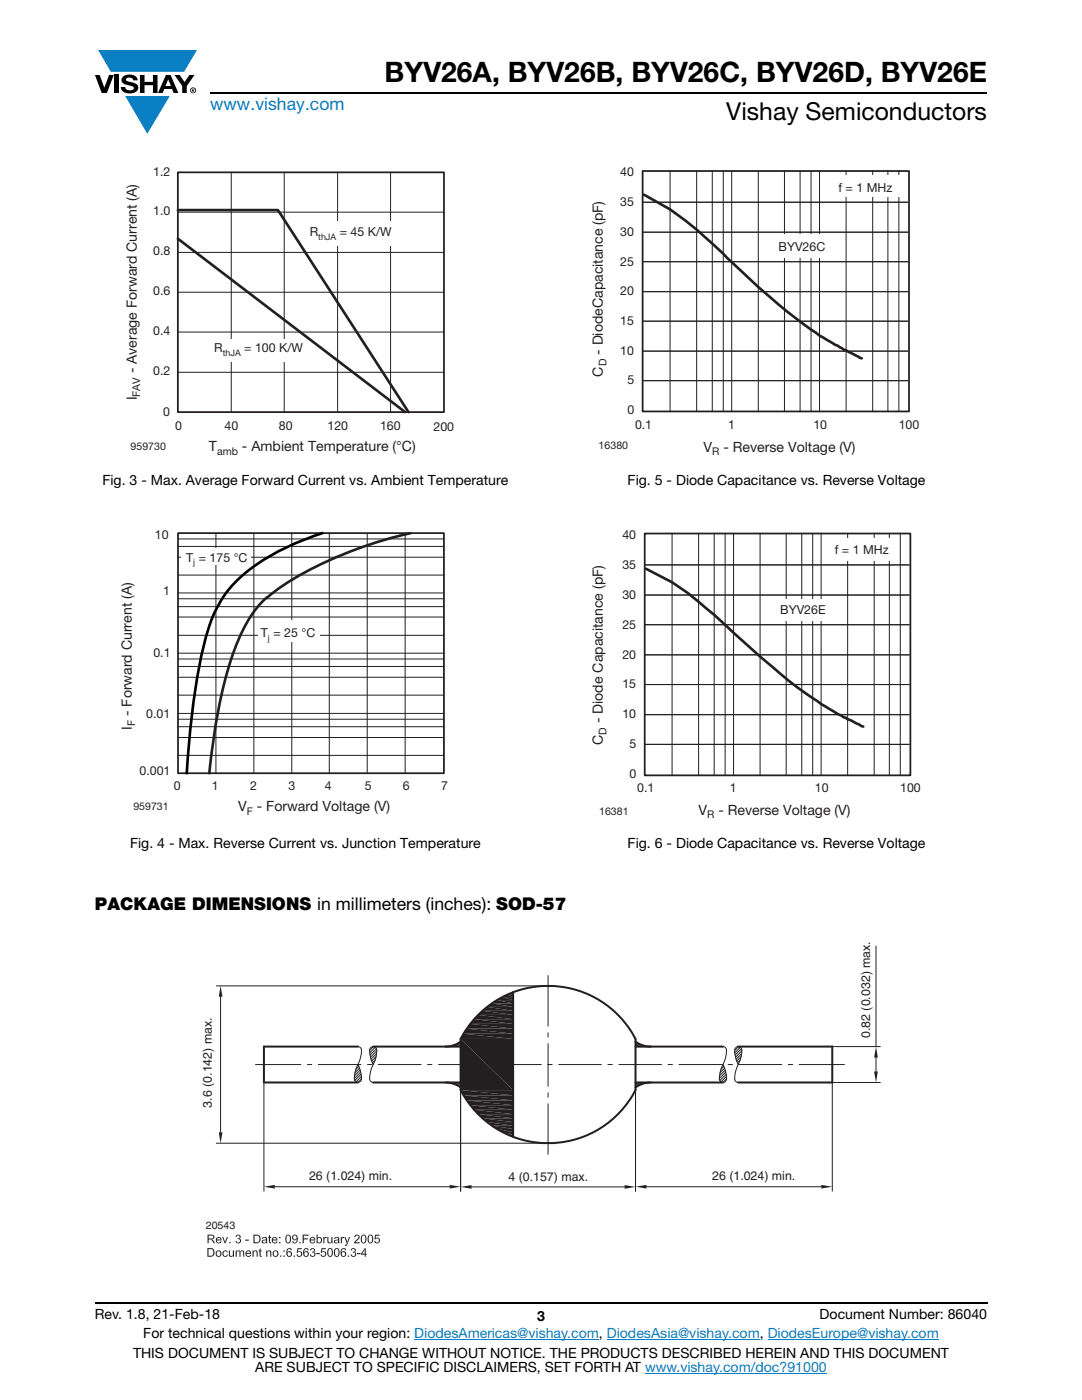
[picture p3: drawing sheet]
<svg xmlns="http://www.w3.org/2000/svg" width="216mm" height="279mm" viewBox="0 0 216 279" stroke-linecap="round" stroke-linejoin="round" font-family="sans-serif">
<g fill="#0a7fc3">
<path d="M19.6 10h19.7l-2.6 4.3h-1.1h-13.5z"/>
<path d="M25 19.2h8.9l-4.5 7.5z"/>
</g>
<g fill="#000">
<path d="M18.9 15h1l.9 2.5 1-2.5h.9l-1.4 3.6h-1zM22.9 15h.9v3.6h-.9zM24.6 15.3a2.1 2.1 0 0 1 2.8 .3l.1 .4h-.9a.79 .79 0 0 0-.7-.5 .79 .79 0 0 0-.8 .4l.3 .3 1 .2a1.08 1.08 0 0 1 1.2 1 1.08 1.08 0 0 1-1.1 1.2 1.73 1.73 0 0 1-2.4-1.2h.9a.96 .96 0 0 0 .8 .6 .96 .96 0 0 0 .9-.4 1.31 1.31 0 0 0-1.2-.6 1.03 1.03 0 0 1-1.1-.6 1.03 1.03 0 0 1 .2-1.1zM27.9 15h.9v1.3h1.7v-1.3h.9v3.6h-.9v-1.6h-1.7v1.6h-.9zM34.8 15h1.1l.9 1.4 1-1.4h1l-1.5 2.2v1.4h-.9v-1.4z"/>
<path d="M33.6 15.9l.5 1.3h-1.1zM33.1 15l-1.6 3.6h1l.3-.8h1.5l.3 .8h1l-1.6-3.6z"/>
<path d="M38.4 17.8h.2v.2h-.2zM38.3 17.7v.7h.1v-.3l.4 .3-.2-.3 .2-.2-.1-.2z"/>
<path d="M38.1 18a.46 .46 0 0 1 .9 0 .46 .46 0 0 1-.9 0zM37.9 18a.6 .6 0 0 0 1.2 0 .6 .6 0 0 0-1.2 0z"/>
</g>
<path d="M42 18.6h155M18.9 260h178.1" fill="none" stroke="#000" stroke-width=".36"/>
<path d="M82.7 267.3h36.8M121.1 267.3h30.5M128.7 274h36.3M153.2 267.3h34.1" fill="none" stroke="#067ec4" stroke-width=".2"/>
<path d="M25 33.2h65.6v58.2h-65.6z" fill="#fff"/>
<path d="M35.5 34.4h53.1v47.8h-53.1z" fill="none" stroke="#231f20" stroke-width=".35"/>
<path d="M46.1 34.4v47.8M56.7 34.4v47.8M67.4 34.4v47.8M77.9 34.4v47.8M35.5 58.3h53.1M35.5 50.4h53.1M35.5 42.3h53.1M35.5 74.3h53.1M35.5 66.3h53.1" fill="none" stroke="#231f20" stroke-width=".2"/>
<g fill="#fff">
<path d="M38.6 67.8h20.3v4.5h-20.3z"/>
<path d="M61.2 44.1h18.5v4.9h-18.5z"/>
</g>
<path d="M35.5 41.9h20l26 40.3M35.5 47.6l45.3 34.6" fill="none" stroke="#231f20" stroke-width=".53"/>
<path d="M23.9 105.5h65.5v57.7h-65.5z" fill="#fff"/>
<path d="M35.5 106.4h53.1v47.9h-53.1z" fill="none" stroke="#231f20" stroke-width=".35"/>
<g fill="none" stroke="#231f20" stroke-width=".2">
<path d="M35.5 119.5h53.1M35.5 107.6h53.1M35.5 109h53.1M35.5 111.2h53.1M35.5 114.8h53.1M35.5 118.3h53.1M43.1 106.4v47.9M50.7 106.4v47.9M58.2 106.4v47.9M65.7 106.4v47.9M73.3 106.4v47.9M80.8 106.4v47.9"/>
<path d="M35.5 131.5h53.1M35.5 133h53.1M35.5 135.2h53.1M35.5 138.7h53.1M35.5 121.1h53.1M35.5 123.1h53.1M35.5 126.8h53.1M35.5 130.4h53.1M35.5 143.5h53.1M35.5 145h53.1M35.5 147.2h53.1M35.5 150.8h53.1"/>
<path d="M35.5 142.4h53.1"/>
</g>
<g fill="#fff">
<path d="M51.5 123.9h12.3v4.3h-12.3z"/>
<path d="M36.2 109.5h13.8v3.3h-13.8z"/>
</g>
<path d="M64.4 106.4a42.5 42.5 0 0 0-17.7 10.1 24.5 24.5 0 0 0-5.8 11.3 146.8 146.8 0 0 0-3.6 26.5" fill="none" stroke="#000" stroke-width=".53"/>
<path d="M53.2 119.3a24.1 24.1 0 0 0-6.2 9.8 99 99 0 0 0-5.2 25.2M81.9 106.4a80.1 80.1 0 0 0-25.9 10.8l-2.8 2.1" fill="none" stroke="#231f20" stroke-width=".53"/>
<path d="M117.9 33.2h65.6v58.3h-65.6z" fill="#fff"/>
<g fill="none" stroke="#231f20" stroke-width=".2">
<path d="M133.7 34.1v48.1M139 34.1v48.1M142.1 34.1v48.1M144.3 34.1v48.1M146 34.1v48.1M151.3 34.1v48.1M156.5 34.1v48.1M159.6 34.1v48.1M161.8 34.1v48.1M163.5 34.1v48.1M168.8 34.1v48.1M174.1 34.1v48.1"/>
<path d="M177.2 34.1v48.1M179.4 34.1v48.1M128.1 58.2h53.1M128.1 52.2h53.1M128.1 46.3h53.1M128.1 40.4h53.1M128.1 76h53.1M128.1 70.1h53.1M128.1 64.1h53.1"/>
</g>
<path d="M128.5 38.8a56.5 56.5 0 0 1 13.6 9.8l2.2 2a148.8 148.8 0 0 0 10.8 9.9 66.8 66.8 0 0 0 16 10.6l.8 .4" fill="none" stroke="#231f20" stroke-width=".53"/>
<path d="M128.2 34.1h53.2v48h-53.2z" fill="none" stroke="#231f20" stroke-width=".35"/>
<g fill="#fff">
<path d="M165 35.1h15.1v4.2h-15.1z"/>
<path d="M155.8 46.8h11.7v4.7h-11.7z"/>
<path d="M117.9 105.5h65.8v58.4h-65.8z"/>
</g>
<g fill="none" stroke="#231f20" stroke-width=".2">
<path d="M128.5 118.8h53M128.5 112.7h53M134.1 106.4v48.4M139.4 106.4v48.4M142.5 106.4v48.4M144.7 106.4v48.4M146.4 106.4v48.4M151.7 106.4v48.4M156.9 106.4v48.4M160 106.4v48.4M162.2 106.4v48.4M163.8 106.4v48.4"/>
<path d="M169.1 106.4v48.4M174.4 106.4v48.4M177.5 106.4v48.4M179.6 106.4v48.4M128.5 136.6h53M128.5 130.7h53M128.5 124.7h53M128.5 148.6h53M128.5 142.6h53"/>
</g>
<path d="M128.9 113.5a46.8 46.8 0 0 1 12.8 8.6l10 8.9 3 2.6a79.7 79.7 0 0 0 14.4 10l3.2 1.4" fill="none" stroke="#231f20" stroke-width=".53"/>
<path d="M128.6 106.5h53.1v48.2h-53.1z" fill="none" stroke="#231f20" stroke-width=".35"/>
<g fill="#fff">
<path d="M166 107.3h12.6v4.6h-12.6z"/>
<path d="M154.9 119.5h13v4.3h-13z"/>
<path d="M40.2 187.3h135.5v63.5h-135.5z"/>
</g>
<g fill="#231f20">
<path d="M41.9 247.4h.5l.5 .7h-.3l-.4-.7z" fill-rule="evenodd"/>
<path d="M42.2 246.6l.5-.1 .1 .5-.1 .2h-1.1h.7a.29 .29 0 0 0 .3-.4 .29 .29 0 0 0-.4-.2z" fill-rule="evenodd"/>
<path d="M41.4 246.4h.9l.4 .1-1.1 .1v.6h1.1l-1.1 .2v.7h-.2z" fill-rule="evenodd"/>
<path d="M43.2 248h.6l.2-.3h.2a.6 .6 0 0 1-1 .3z" fill-rule="evenodd"/>
<path d="M43.2 247.1l.5-.1-.3 .1-.1 .3h.9v.2h-.9l.1 .3 .3 .1h-.5l-.1-.3z" fill-rule="evenodd"/>
<path d="M43.2 247l.2-.1a.6 .6 0 0 1 .8 .5h-.9h.7l-.2-.3z" fill-rule="evenodd"/>
<path d="M45.3 246.9h.2l-.5 1.2h-.2z" fill-rule="evenodd"/>
<path d="M44.3 246.9h.3l.3 1-.1 .2z" fill-rule="evenodd"/>
</g>
<path d="M45.9 247.9v.2" fill="none" stroke="#231f20" stroke-width=".25"/>
<g fill="#231f20">
<path d="M47 247.7h.2l.3 .3h-.4z" fill-rule="evenodd"/>
<path d="M47.5 247.3h.5a.52 .52 0 0 1 .1 .5 .52 .52 0 0 1-.4 .3l-.6-.1h.4a.34 .34 0 0 0 .4-.4 .34 .34 0 0 0-.4-.3z" fill-rule="evenodd"/>
<path d="M47.4 247.1h.5l.1 .2h-.6z" fill-rule="evenodd"/>
<path d="M47.1 246.6h.4l-.3 .3-.2-.1z" fill-rule="evenodd"/>
<path d="M47.1 246.5a.53 .53 0 0 1 .9 .3l-.1 .3h-.4l.3-.1-.1-.3z" fill-rule="evenodd"/>
</g>
<path d="M49.3 247.4v.2" fill="none" stroke="#231f20" stroke-width=".72" stroke-linecap="butt"/>
<g fill="#231f20">
<path d="M51.2 246.6h.6a1.14 1.14 0 0 1 0 1.3h-1h.5a.68 .68 0 0 0 .5-.7 .68 .68 0 0 0-.6-.6z" fill-rule="evenodd"/>
<path d="M50.6 246.4l1.1 .1-.9 .1v1.3h1l-.2 .2h-1z" fill-rule="evenodd"/>
<path d="M52.7 248h.4z" fill-rule="evenodd"/>
<path d="M52.4 247.5h.7h-.2a.3 .3 0 0 0-.3 .1 .3 .3 0 0 0-.1 .3l.5 .1-.2 .1h-.5l-.1-.4z" fill-rule="evenodd"/>
<path d="M52.3 247h.5l-.4 .3-.1-.1z" fill-rule="evenodd"/>
<path d="M52.3 247l.4-.1h.5l.2 1.2-.6-.1 .2-.1 .1-.4h-.7l.7-.2-.1-.2z" fill-rule="evenodd"/>
<path d="M53.7 248l.4-.1v.2h-.3z" fill-rule="evenodd"/>
<path d="M53.7 246.6l.2-.2v.5h.2v.1h-.2v.9h.1l-.3 .1v-1h-.2z" fill-rule="evenodd"/>
<path d="M54.4 248h.5l.2-.3h.3a.6 .6 0 0 1-1 .3z" fill-rule="evenodd"/>
<path d="M54.3 247.1l.5-.1-.2 .1-.1 .3h.9v.2h-1l.2 .3 .2 .1h-.4l-.2-.3z" fill-rule="evenodd"/>
<path d="M54.4 247l.2-.1a.6 .6 0 0 1 .8 .5h-.9h.7l-.2-.3z" fill-rule="evenodd"/>
</g>
<path d="M55.8 246.9v.2M55.8 247.9v.2" fill="none" stroke="#231f20" stroke-width=".28"/>
<g fill="#231f20">
<path d="M57.1 246.6h.4l-.3 .2v.3v.7l.3 .2h-.4l-.1-.3v-.7z" fill-rule="evenodd"/>
<path d="M57.1 246.5a.55 .55 0 0 1 .7-.1 .55 .55 0 0 1 .3 .6l-.1 .7a.51 .51 0 0 1-.3 .5 .51 .51 0 0 1-.6-.2h.5l.2-.5v-.8z" fill-rule="evenodd"/>
<path d="M58.3 247.7h.2l.2 .3h.5a.5 .5 0 0 1-.5 .1 .5 .5 0 0 1-.4-.4z" fill-rule="evenodd"/>
<path d="M58.4 247.4l.8-.1a.49 .49 0 0 1-.8 .1z" fill-rule="evenodd"/>
<path d="M58.4 246.5l.4 .1-.2 .2a.36 .36 0 0 0-.1 .3 .36 .36 0 0 0 .3 .2l-.4 .1-.1-.3z" fill-rule="evenodd"/>
<path d="M58.5 246.5a.59 .59 0 0 1 .6 0 .59 .59 0 0 1 .3 .5l-.2 1h-.4l.4-.3v-.4h-.2l.2-.5-.3-.2z" fill-rule="evenodd"/>
</g>
<path d="M59.9 247.9v.2" fill="none" stroke="#231f20" stroke-width=".25"/>
<g fill="#231f20">
<path d="M60.4 246.4h1.2v.2h-1v.5h.8v.2h-.8v.8h-.2z" fill-rule="evenodd"/>
<path d="M61.9 248h.6l.2-.3h.2l-.4 .4z" fill-rule="evenodd"/>
<path d="M61.9 247.1l.5-.1-.3 .1-.1 .3h.9v.2h-.9l.1 .3 .3 .1h-.5l-.1-.3z" fill-rule="evenodd"/>
<path d="M62 247l.2-.1a.6 .6 0 0 1 .7 .5h-.9h.7l-.1-.3z" fill-rule="evenodd"/>
<path d="M63.4 248h.3z" fill-rule="evenodd"/>
<path d="M63.4 247a.5 .5 0 0 1 .5-.1 .5 .5 0 0 1 .4 .4v.4a.51 .51 0 0 1-.4 .4 .51 .51 0 0 1-.5-.1h.3a.52 .52 0 0 0 .4-.5 .52 .52 0 0 0-.3-.5z" fill-rule="evenodd"/>
<path d="M63.2 246.4h.2v.6h.3l-.3 .2v.6l.2 .2h-.2v.1h-.2z" fill-rule="evenodd"/>
<path d="M64.5 246.9h.2v.2h.3l-.2 .1-.1 .9h-.2z" fill-rule="evenodd"/>
<path d="M64.8 246.9h.4l-.1 .2h-.4z" fill-rule="evenodd"/>
<path d="M65.8 248l.4-.1z" fill-rule="evenodd"/>
<path d="M65.3 246.9h.2l.1 1 .5 .1-.2 .1a.41 .41 0 0 1-.6-.3z" fill-rule="evenodd"/>
<path d="M66.1 246.9h.2v1.2l-.3-.2 .1-.2z" fill-rule="evenodd"/>
<path d="M67.1 248h.4z" fill-rule="evenodd"/>
<path d="M66.7 247.6l.8-.1h-.2a.3 .3 0 0 0-.3 .1 .3 .3 0 0 0-.1 .3l.6 .1-.3 .1h-.5z" fill-rule="evenodd"/>
<path d="M66.7 247h.5l-.4 .3-.1-.1z" fill-rule="evenodd"/>
<path d="M66.7 247l.4-.1h.5l.2 1.2-.6-.1 .2-.2 .1-.3h-.7l.7-.2-.1-.2z" fill-rule="evenodd"/>
<path d="M68 246.9h.2v.2h.3l-.2 .1-.1 .9h-.2z" fill-rule="evenodd"/>
<path d="M68.3 246.9h.4l-.1 .2h-.4z" fill-rule="evenodd"/>
<path d="M68.8 248.4h.5l-.4 .2z" fill-rule="evenodd"/>
<path d="M68.7 246.9h.2l.4 1-.1 .2z" fill-rule="evenodd"/>
<path d="M69.6 246.9h.3l-.6 1.4-.4 .1 .2-.1z" fill-rule="evenodd"/>
<path d="M71.2 246.6h.5a1.17 1.17 0 0 1-.7 1.3h.8v.2h-1.2l.3-.5a.74 .74 0 0 0 .5-1z" fill-rule="evenodd"/>
<path d="M70.8 246.5l.5-.1 .4 .2h-.6l-.2 .3h-.2z" fill-rule="evenodd"/>
<path d="M72.2 246.6h.4l-.3 .1-.1 .4 .1 .7 .3 .2h-.4l-.2-.3v-.7z" fill-rule="evenodd"/>
<path d="M72.2 246.5a.55 .55 0 0 1 .6-.1 .55 .55 0 0 1 .3 .6v.8a.5 .5 0 0 1-.4 .4 .5 .5 0 0 1-.5-.2h.5l.2-.5-.1-.8z" fill-rule="evenodd"/>
<path d="M73.5 246.6h.4l-.3 .2v.3v.7l.3 .2h-.4l-.1-.3v-.7z" fill-rule="evenodd"/>
<path d="M73.5 246.5a.55 .55 0 0 1 .7-.1 .55 .55 0 0 1 .3 .6l-.1 .7a.51 .51 0 0 1-.3 .5 .51 .51 0 0 1-.6-.2h.5l.3-.5-.1-.8z" fill-rule="evenodd"/>
<path d="M74.7 247.7h.2l.2 .3h.6l-.6 .1-.3-.1z" fill-rule="evenodd"/>
<path d="M75.2 247.2l.5-.1a.63 .63 0 0 1 0 .9h-.5a.4 .4 0 0 0 .4-.4 .4 .4 0 0 0-.4-.4z" fill-rule="evenodd"/>
<path d="M75 247.1l.4-.1 .2 .1z" fill-rule="evenodd"/>
<path d="M74.9 246.4h.8v.2h-.6l-.1 .5h.7l-1 .2z" fill-rule="evenodd"/>
<path d="M42 249.3h.6a1.14 1.14 0 0 1 0 1.3h-1h.6a.68 .68 0 0 0 .2-1.1z" fill-rule="evenodd"/>
<path d="M41.4 249.1l1.1 .1-.9 .1v1.3h1l-.5 .2h-.7z" fill-rule="evenodd"/>
<path d="M43.1 249.7h.5l-.3 .1a.6 .6 0 0 0 .2 .8l.1 .1h-.4a.82 .82 0 0 1-.1-1z" fill-rule="evenodd"/>
<path d="M43.2 249.7a.59 .59 0 0 1 .6-.1 .59 .59 0 0 1 .4 .5l-.2 .6-.5 .1-.3-.1 .6-.1 .2-.6-.3-.3z" fill-rule="evenodd"/>
<path d="M44.5 250.7h.6l.2-.3h.2l-.4 .4z" fill-rule="evenodd"/>
<path d="M45 249.7h.4l.1 .2-.3 .1z" fill-rule="evenodd"/>
<path d="M44.5 249.7l.3-.2 .6 .2h-.4a.49 .49 0 0 0-.4 .5 .49 .49 0 0 0 .4 .5l-.5-.1-.1-.4z" fill-rule="evenodd"/>
<path d="M46.1 250.7l.4-.1z" fill-rule="evenodd"/>
<path d="M45.7 249.6h.2v1l.6 .1-.3 .1a.41 .41 0 0 1-.5-.3z" fill-rule="evenodd"/>
<path d="M46.5 249.6h.2v1.2l-.4-.2 .2-.2z" fill-rule="evenodd"/>
<path d="M47.7 249.7h.6l-.3 .3v.8h-.2z" fill-rule="evenodd"/>
<path d="M47.2 249.7h.4z" fill-rule="evenodd"/>
<path d="M47 249.6l.4 .1-.2 .3v.8h-.2z" fill-rule="evenodd"/>
<path d="M47.3 249.7a.44 .44 0 0 1 .7 0z" fill-rule="evenodd"/>
<path d="M48 249.7l.2-.2 .5 .2v1.1h-.2l-.1-1z" fill-rule="evenodd"/>
<path d="M49.1 250.7h.6l.2-.3h.2a.6 .6 0 0 1-1 .3z" fill-rule="evenodd"/>
<path d="M49.1 249.7h.5l-.3 .1-.1 .3h.9v.1h-.9l.1 .4 .3 .1h-.5l-.1-.3z" fill-rule="evenodd"/>
<path d="M49.2 249.7l.2-.1a.6 .6 0 0 1 .7 .5h-.9h.7l-.1-.3z" fill-rule="evenodd"/>
<path d="M50.6 249.7h.3z" fill-rule="evenodd"/>
<path d="M50.4 249.6l.4 .1-.2 .3v.8h-.2z" fill-rule="evenodd"/>
<path d="M50.6 249.7a.45 .45 0 0 1 .5-.2 .45 .45 0 0 1 .3 .4v.9h-.2v-1z" fill-rule="evenodd"/>
<path d="M51.8 250.6h.4v.2h-.3z" fill-rule="evenodd"/>
<path d="M51.8 249.3l.2-.2v.5h.2v.1h-.2v.9h.1h-.3v-.9h-.2z" fill-rule="evenodd"/>
<path d="M53.3 249.7h.4z" fill-rule="evenodd"/>
<path d="M53.1 249.6l.4 .1-.2 .3v.8h-.2z" fill-rule="evenodd"/>
<path d="M53.3 249.7a.45 .45 0 0 1 .5-.2 .45 .45 0 0 1 .3 .4v.9h-.2v-1z" fill-rule="evenodd"/>
<path d="M54.5 249.7h.5l-.3 .1-.1 .3 .1 .4 .3 .2h-.4a.82 .82 0 0 1-.1-1z" fill-rule="evenodd"/>
<path d="M54.6 249.7a.65 .65 0 0 1 1 .2 .65 .65 0 0 1-.5 .9l-.5-.1 .6-.1 .1-.6-.2-.3z" fill-rule="evenodd"/>
</g>
<path d="M56 250.6v.2" fill="none" stroke="#231f20" stroke-width=".25"/>
<path d="M56.7 249.6v.2M56.7 250.6v.2" fill="none" stroke="#231f20" stroke-width=".28"/>
<g fill="#231f20">
<path d="M57.7 249.9l.4-.1 .2 .4-.2 .5h-.4a.42 .42 0 0 0 .3-.4 .42 .42 0 0 0-.1-.4z" fill-rule="evenodd"/>
<path d="M57.4 249.8l.3-.1 .4 .1z" fill-rule="evenodd"/>
<path d="M57.3 249.3h.4l-.3 .3-.1 .3h.2l-.1 .2v.4l.7 .2a.6 .6 0 0 1-.8-.1 1.51 1.51 0 0 1 0-1.3z" fill-rule="evenodd"/>
<path d="M57.3 249.2a.51 .51 0 0 1 .6-.1 .51 .51 0 0 1 .3 .4h-.2l-.2-.2z" fill-rule="evenodd"/>
</g>
<path d="M58.7 250.6v.2" fill="none" stroke="#231f20" stroke-width=".25"/>
<g fill="#231f20">
<path d="M59.2 250.4l.2-.1 .2 .4h.5l-.1 .1a.57 .57 0 0 1-.8-.4z" fill-rule="evenodd"/>
<path d="M59.7 249.9l.4-.1 .2 .4-.2 .5h-.4a.4 .4 0 0 0 .4-.4 .4 .4 0 0 0-.4-.4z" fill-rule="evenodd"/>
<path d="M59.4 249.8l.5-.1 .2 .1z" fill-rule="evenodd"/>
<path d="M59.4 249.1h.8v.2h-.7l-.1 .5h.7l-.9 .2z" fill-rule="evenodd"/>
<path d="M61.1 249.9l.4-.1 .1 .4-.1 .5h-.4a.41 .41 0 0 0 .3-.4 .41 .41 0 0 0-.2-.4z" fill-rule="evenodd"/>
<path d="M60.7 249.9l.4-.2 .4 .1z" fill-rule="evenodd"/>
<path d="M60.7 249.3h.4l-.4 .3v.3h.2l-.2 .2 .1 .4 .6 .2a.59 .59 0 0 1-.6 .1 .59 .59 0 0 1-.3-.6z" fill-rule="evenodd"/>
<path d="M60.7 249.2a.51 .51 0 0 1 .5-.1 .51 .51 0 0 1 .4 .4z" fill-rule="evenodd"/>
<path d="M61.8 250.4l.2-.1 .4 .4h-.4z" fill-rule="evenodd"/>
<path d="M62.4 250h.4a.55 .55 0 0 1-.1 .7 .55 .55 0 0 1-.7 0l.7-.2a.34 .34 0 0 0 0-.3 .34 .34 0 0 0-.3-.2z" fill-rule="evenodd"/>
<path d="M62.3 249.8h.4l.1 .2h-.6z" fill-rule="evenodd"/>
<path d="M62 249.3h.4l-.3 .3-.3-.1z" fill-rule="evenodd"/>
<path d="M62 249.2a.47 .47 0 0 1 .6 0 .47 .47 0 0 1 .1 .6h-.4h.1a.27 .27 0 0 0 .3-.3 .27 .27 0 0 0-.3-.2z" fill-rule="evenodd"/>
</g>
<path d="M63.5 250.1v.2" fill="none" stroke="#231f20" stroke-width=".72" stroke-linecap="butt"/>
<g fill="#231f20">
<path d="M64 250.4l.2-.1 .2 .4h.5a.57 .57 0 0 1-.5 .1 .57 .57 0 0 1-.4-.4z" fill-rule="evenodd"/>
<path d="M64.5 249.9l.4-.1 .2 .4-.2 .5h-.4a.4 .4 0 0 0 .4-.4 .4 .4 0 0 0-.4-.4z" fill-rule="evenodd"/>
<path d="M64.2 249.8l.5-.1 .2 .1z" fill-rule="evenodd"/>
<path d="M64.2 249.1h.8v.2h-.7l-.1 .5h.7l-.9 .2z" fill-rule="evenodd"/>
<path d="M65.5 249.3h.3a1.01 1.01 0 0 0 0 1.3l-.3 .1-.2-.4v-.6z" fill-rule="evenodd"/>
<path d="M65.5 249.2a.55 .55 0 0 1 .6-.1 .55 .55 0 0 1 .3 .6v.4a.57 .57 0 0 1-.2 .7 .57 .57 0 0 1-.7-.1l.5-.1 .2-.4-.1-.8z" fill-rule="evenodd"/>
<path d="M66.8 249.3h.3a1.01 1.01 0 0 0 0 1.3l-.3 .1-.1-.3-.1-.7z" fill-rule="evenodd"/>
<path d="M66.8 249.2a.58 .58 0 0 1 .8 0 .58 .58 0 0 1 .1 .7v.5a.53 .53 0 0 1-.3 .4 .53 .53 0 0 1-.6-.1h.5a1 1 0 0 0 0-1.4z" fill-rule="evenodd"/>
<path d="M68.5 249.9l.4-.1 .2 .4-.2 .5h-.4a.41 .41 0 0 0 .4-.4 .41 .41 0 0 0-.3-.4z" fill-rule="evenodd"/>
<path d="M68.2 249.8l.3-.1 .4 .1z" fill-rule="evenodd"/>
<path d="M68.1 249.3h.5l-.4 .3v.3h.2l-.2 .2 .1 .4 .6 .2a.56 .56 0 0 1-.8-.1 1.51 1.51 0 0 1 0-1.3z" fill-rule="evenodd"/>
<path d="M68.2 249.2a.51 .51 0 0 1 .5-.1 .51 .51 0 0 1 .4 .4h-.3l-.2-.2z" fill-rule="evenodd"/>
</g>
<path d="M69.5 250.6v.2" fill="none" stroke="#231f20" stroke-width=".25"/>
<g fill="#231f20">
<path d="M70 250.4l.2-.1 .3 .4h-.4z" fill-rule="evenodd"/>
<path d="M70.5 250h.4a.55 .55 0 0 1 0 .7 .55 .55 0 0 1-.8 0h.4a.34 .34 0 0 0 .4-.4 .34 .34 0 0 0-.4-.3z" fill-rule="evenodd"/>
<path d="M70.4 249.8h.4l.1 .2h-.5z" fill-rule="evenodd"/>
<path d="M70.1 249.3h.4l-.3 .3-.2-.1z" fill-rule="evenodd"/>
<path d="M70.1 249.2h.1a.47 .47 0 0 1 .6 0 .47 .47 0 0 1 0 .6h-.4a.28 .28 0 0 0 .4-.2 .28 .28 0 0 0-.3-.3z" fill-rule="evenodd"/>
</g>
<path d="M71.6 250.1v.2" fill="none" stroke="#231f20" stroke-width=".72" stroke-linecap="butt"/>
<g fill="#231f20">
<path d="M163.9 236.5l2.2 .3-2.2 .4z"/>
<path d="M126.8 236.8l2.2-.3v.7z"/>
<path d="M72.8 249.1h.2l-.8 1.1h1v.2h-.2v.4h-.2v-.4h-.8z" fill-rule="evenodd"/>
<path d="M73 249.1v1.1h-.8h.6v-.8z" fill-rule="evenodd"/>
</g>
<path d="M126.8 217.6v20.1M166.1 216v21.7M129 236.8h34.9" fill="none" stroke="#231f20" stroke-width=".2"/>
<g fill="#231f20">
<path d="M52.7 236.8l2.1-.3v.7z"/>
<path d="M89.7 236.5l2.2 .3-2.2 .4z"/>
</g>
<path d="M43.2 196.8h66.2M44 198.9v27.1M52.7 216v21.7M91.9 217.6v20.1M43.2 228.2h66.2M54.8 236.8h34.9" fill="none" stroke="#231f20" stroke-width=".2"/>
<g fill="#231f20">
<path d="M44 196.8l.4 2.1h-.7z"/>
<path d="M43.7 226h.7l-.4 2.2z"/>
</g>
<path d="M91.9 217.6v20.2M126.8 217.6v20.2M94.1 236.9h30.5" fill="none" stroke="#231f20" stroke-width=".2"/>
<g fill="#231f20">
<path d="M124.6 236.5l2.2 .4-2.2 .3z"/>
<path d="M91.9 236.9l2.2-.4v.7z"/>
<path d="M101.3 198.5l1.1-.5v.5z"/>
<path d="M100.2 199l1.1-.5 1.1 .5z"/>
<path d="M101.3 198.5h1.1v.5z"/>
<path d="M99.2 199.6l1-.6 2.2 .6z"/>
<path d="M100.2 199h2.2v.6z"/>
<path d="M98.2 200.2l1-.6 3.2 .6z"/>
<path d="M99.2 199.6h3.2v.6z"/>
<path d="M97.2 200.9l1-.7 4.2 .7z"/>
<path d="M98.2 200.2h4.2v.7z"/>
<path d="M96.3 201.7l.9-.8 5.2 .8z"/>
<path d="M97.2 200.9h5.2v.8z"/>
<path d="M95.4 202.5l.9-.8 6.1 .8z"/>
<path d="M96.3 201.7h6.1v.8z"/>
<path d="M95.4 202.5l7 .9h-7.8z"/>
<path d="M95.4 202.5h7v.9z"/>
<path d="M94.6 203.4l7.8 .9h-8.6z"/>
<path d="M94.6 203.4h7.8v.9z"/>
<path d="M93.8 204.3l8.6 1h-9.3z"/>
<path d="M93.8 204.3h8.6v1z"/>
<path d="M93.1 205.3l9.3 1h-9.9z"/>
<path d="M93.1 205.3h9.3v1z"/>
<path d="M92.5 206.3l9.9 1h-10.5z"/>
<path d="M92.5 206.3h9.9v1z"/>
<path d="M91.9 207.3l10.5 10.3h-10.5z"/>
<path d="M91.9 207.3h10.5v10.3z"/>
<path d="M91.9 217.6l10.5 1h-9.9z"/>
<path d="M91.9 217.6h10.5v1z"/>
<path d="M92.5 218.6l9.9 1h-9.3z"/>
<path d="M92.5 218.6h9.9v1z"/>
<path d="M93.1 219.6l9.3 1h-8.5z"/>
<path d="M93.1 219.6h9.3v1z"/>
<path d="M93.8 220.6l8.6 .9h-7.8z"/>
<path d="M93.8 220.6h8.6v.9z"/>
<path d="M94.6 221.5l7.8 .9h-7z"/>
<path d="M94.6 221.5h7.8v.9z"/>
<path d="M95.4 222.4l7 .8h-6.1z"/>
<path d="M95.4 222.4h7v.8z"/>
<path d="M96.3 223.2l6.1 .7h-5.2z"/>
<path d="M96.3 223.2h6.1v.7z"/>
<path d="M97.2 223.9l5.2 .8h-4.2z"/>
<path d="M97.2 223.9h5.2v.8z"/>
<path d="M98.2 224.7l4.2 .6h-3.2z"/>
<path d="M98.2 224.7h4.2v.6z"/>
<path d="M99.2 225.3l3.2 .6h-2.2z"/>
<path d="M99.2 225.3h3.2v.6z"/>
<path d="M100.2 225.9l2.2 .5h-1.1z"/>
<path d="M100.2 225.9h2.2v.5z"/>
<path d="M101.3 226.4h1.1v.5z"/>
</g>
<path d="M91.9 217.6a19.7 19.7 0 0 0 34.9 0M91.9 207.3a19.7 19.7 0 0 1 34.9 0M147.3 208.9h18.8v7.1h-18.8" fill="none" stroke="#231f20" stroke-width=".4"/>
<g fill="none" stroke="#231f20" stroke-width=".2">
<path d="M174.8 188.8v20.1M144.3 208.9l.5 .3a4.4 4.4 0 0 1-.5 3.3M144.3 212.5l.4 1a3.1 3.1 0 0 1 .2 2.2l-.6 .3M144.3 212.5a4.4 4.4 0 0 0-.6 3.2l.6 .3M144.3 212.5h-.1M144.4 212.8l-.5 .6M144.6 213.2l-.9 .9M144.7 213.6l-1.1 1.1M144.8 214l-1.3 1.2M144.9 214.4l-1.3 1.3M144.9 214.8l-1 1.1M145 215.3l-.7 .7"/>
<path d="M146.7 209.2l.6-.3 .6 .3a4.6 4.6 0 0 1-.6 3.3l-.4-1.1a3.1 3.1 0 0 1-.2-2.2zM147.3 212.5a4.4 4.4 0 0 0-.6 3.2l.6 .3M147.4 208.9l-.8 .8M147.7 211.6l-.5 .5M147.7 209l-1.1 1.1M147.9 210.9l-.9 .9M148 209.3l-1.3 1.3M148 210.3l-1.1 1.1M148 209.7l-1.2 1.3M166.1 216h9.6M166.1 208.9h9.6M174.8 211.1v2.7"/>
</g>
<g fill="#231f20">
<path d="M174.4 213.8h.8l-.4 2.2z"/>
<path d="M174.8 208.9l.4 2.2h-.8z"/>
</g>
<path d="M126.8 207.9a5.2 5.2 0 0 0 3.1 1" fill="none" stroke="#231f20" stroke-width=".4"/>
<g fill="#231f20">
<path d="M126.8 207.9l.6 .3h-.6z"/>
<path d="M126.8 208.2l1.2 .3h-1.2z"/>
<path d="M126.8 208.2h.6l.6 .3z"/>
<path d="M126.8 208.5l1.8 .2h-1.8z"/>
<path d="M126.8 208.5h1.2l.6 .2z"/>
</g>
<path d="M126.8 208.8h2.4M126.8 208.9h3.1M129.9 216l-3.1 .1" fill="none" stroke="#231f20" stroke-width=".2"/>
<path d="M129.9 216a5.2 5.2 0 0 0-3.1 1" fill="none" stroke="#231f20" stroke-width=".4"/>
<path d="M126.8 216.1l1.8 .1h-1.8z" fill="#231f20"/>
<path d="M126.8 216.1h2.4" fill="none" stroke="#231f20" stroke-width=".2"/>
<g fill="#231f20">
<path d="M126.8 216.2l1.2 .2h-1.2z"/>
<path d="M126.8 216.2h1.8l-.6 .2z"/>
<path d="M126.8 216.4l.6 .3h-.6z"/>
<path d="M126.8 216.4h1.2l-.6 .3z"/>
<path d="M126.8 216.7h.6l-.6 .3z"/>
</g>
<path d="M126.8 207.3v10.3" fill="none" stroke="#231f20" stroke-width=".4"/>
<g fill="#231f20">
<path d="M91.4 208.2l.5-.3v.3z"/>
<path d="M90.8 208.5l.6-.3 .5 .3z"/>
<path d="M91.4 208.2h.5v.3z"/>
<path d="M90.2 208.7l.6-.2 1.1 .2z"/>
<path d="M90.8 208.5h1.1v.2z"/>
</g>
<path d="M89.5 208.8h2.4" fill="none" stroke="#231f20" stroke-width=".2"/>
<path d="M90.2 208.7h1.7v.1z" fill="#231f20"/>
<path d="M88.9 216h3M89.5 216.1h2.4M91.9 208.9h-3" fill="none" stroke="#231f20" stroke-width=".2"/>
<path d="M91.9 207.9a5 5 0 0 1-3 1" fill="none" stroke="#231f20" stroke-width=".4"/>
<g fill="#231f20">
<path d="M90.2 216.2l1.7 .2h-1.1z"/>
<path d="M90.2 216.2h1.7v.2z"/>
<path d="M90.8 216.4l1.1 .3h-.5z"/>
<path d="M90.8 216.4h1.1v.3z"/>
<path d="M91.4 216.7h.5v.3z"/>
</g>
<path d="M102.4 198v28.9M71.4 208.9h-18.7v7.1h18.7M74.5 208.9h17.4M74.5 216h17.4M88.9 216a5.1 5.1 0 0 1 3 1M91.9 207.3v10.3M126.8 216h17.5M126.8 208.9h17.5" fill="none" stroke="#231f20" stroke-width=".4"/>
<g fill="none" stroke="#231f20" stroke-width=".2">
<path d="M109.4 194.7v10.1M51 212.5h9M61.3 212.5h.9M63.5 212.5h8.5M71.4 212.5a4.3 4.3 0 0 1 .6 3.2l-.6 .3M71.4 212.5a4.4 4.4 0 0 0-.6 3.2l.6 .3M71.4 208.9l.6 .3a4.3 4.3 0 0 1-.6 3.3M71.4 212.5h.1M71.6 212.8l-.6 .6M71.8 213.2l-1 .9M71.9 213.6l-1.2 1.1M72 214l-1.3 1.2"/>
<path d="M72.1 214.4l-1.3 1.3M72.1 214.8l-1.1 1.1M72.1 215.3l-.7 .7M73.3 212.5h.9M73.9 209.2a.71 .71 0 0 1 .8-.3 .71 .71 0 0 1 .5 .7 6 6 0 0 1-.7 2.9 4.6 4.6 0 0 1-.6-3.3zM74.5 212.5a4.6 4.6 0 0 0-.6 3.2l.6 .3M74.5 208.9l-.7 .8M74.9 211.6l-.6 .5M74.9 209l-1.1 1.1M75 210.9l-.8 .9M75.1 209.3l-1.3 1.3M75.1 210.3l-1.1 1.1"/>
<path d="M75.2 209.7l-1.3 1.3M75.5 212.5h8.5M85.3 212.5h.9M87.5 212.5h8.5M97.3 212.5h.9M99.5 212.5h8.5M109.3 212.5h.9M109.4 206.1v.9M109.4 208.3v8.5M109.4 218.1v.9M111.5 212.5h8.5M121.3 212.5h.9"/>
<path d="M123.5 212.5h8.5M133.3 212.5h.9M135.5 212.5h8.5M145.3 212.5h.9M147.5 212.5h8.5M157.3 212.5h.9M159.5 212.5h9M109.4 220.3v10.1"/>
</g>
<text font-size="5.6" x="76.8" y="16.4">BYV26A, BYV26B, BYV26C, BYV26D, BYV26E</text>
<text font-size="4.9" x="144.9" y="24">Vishay Semiconductors</text>
<text font-size="3.5" fill="#067ec4" x="42" y="21.9">www.vishay.com</text>
<text font-size="3.5" x="18.9" y="181.6">PACKAGE DIMENSIONS in millimeters (inches): SOD-57</text>
<g font-size="2.8" fill="#231f20">
<text x="120.3" y="70.8" transform="rotate(-90 120.3 70.8)">- DiodeCapacitance (pF)</text>
<text x="27.3" y="74.5" transform="rotate(-90 27.3 74.5)">- Average Forward Current (A)</text>
<text x="120.3" y="75.1" transform="rotate(-90 120.3 75.1)">C</text>
<text x="27.3" y="79.9" transform="rotate(-90 27.3 79.9)">I</text>
<text x="41.7" y="90.1">T</text>
<text x="48.3" y="90.1">- Ambient Temperature (°C)</text>
<text x="140.4" y="90.2">V</text>
<text x="144.3" y="90.2">- Reverse Voltage (V)</text>
<text x="26.3" y="142.9" transform="rotate(-90 26.3 142.9)">- Forward Current (A)</text>
<text x="26.3" y="145.6" transform="rotate(-90 26.3 145.6)">I</text>
<text x="120.3" y="148.6" transform="rotate(-90 120.3 148.6)">C</text>
<text x="120.3" y="144.3" transform="rotate(-90 120.3 144.3)">- Diode Capacitance (pF)</text>
<text x="47.5" y="161.9">V</text>
<text x="51.2" y="161.9">- Forward Voltage (V)</text>
<text x="139.4" y="162.6">V</text>
<text x="143.3" y="162.6">- Reverse Voltage (V)</text>
</g>
<g font-size="2.8">
<text x="20.4" y="96.8">Fig. 3 - Max. Average Forward Current vs. Ambient Temperature</text>
<text x="125.2" y="96.8">Fig. 5 - Diode Capacitance vs. Reverse Voltage</text>
<text x="26" y="169.2">Fig. 4 - Max. Reverse Current vs. Junction Temperature</text>
<text x="125.2" y="169.2">Fig. 6 - Diode Capacitance vs. Reverse Voltage</text>
<text x="18.9" y="263.3">Rev. 1.8, 21-Feb-18</text>
<text x="107.2" y="263.6">3</text>
<text x="163.6" y="263.3">Document Number: 86040</text>
<text x="28.6" y="267.1">For technical questions within your region: DiodesAmericas@vishay.com, DiodesAsia@vishay.com, DiodesEurope@vishay.com</text>
<text x="26.5" y="271">THIS DOCUMENT IS SUBJECT TO CHANGE WITHOUT NOTICE. THE PRODUCTS DESCRIBED HEREIN AND THIS DOCUMENT</text>
<text x="50.9" y="273.8">ARE SUBJECT TO SPECIFIC DISCLAIMERS, SET FORTH AT www.vishay.com/doc?91000</text>
</g>
<g font-size="2.5" fill="#231f20">
<text x="30.6" y="35.2">1.2</text>
<text x="123.8" y="35.2">40</text>
<text x="123.8" y="41.1">35</text>
<text x="167.3" y="38.3">f = 1 MHz</text>
<text x="30.6" y="42.8">1.0</text>
<text x="61.8" y="47.1">R</text>
<text x="67.8" y="47.1">= 45 K/W</text>
<text x="123.8" y="47.1">30</text>
<text x="30.6" y="50.9">0.8</text>
<text x="123.8" y="53">25</text>
<text x="155.3" y="50.1">BYV26C</text>
<text x="30.6" y="58.8">0.6</text>
<text x="123.8" y="59">20</text>
<text x="123.8" y="64.9">15</text>
<text x="30.6" y="66.8">0.4</text>
<text x="42.8" y="70.3">R</text>
<text x="48.7" y="70.3">= 100 K/W</text>
<text x="123.8" y="70.8">10</text>
<text x="30.6" y="74.8">0.2</text>
<text x="125.2" y="76.7">5</text>
<text x="32.6" y="83">0</text>
<text x="125.2" y="82.6">0</text>
<text x="35" y="85.9">0</text>
<text x="44.8" y="85.9">40</text>
<text x="55.6" y="85.9">80</text>
<text x="65.4" y="85.9">120</text>
<text x="75.8" y="85.9">160</text>
<text x="86.5" y="86">200</text>
<text x="126.7" y="85.5">0.1</text>
<text x="145.3" y="85.5">1</text>
<text x="162.3" y="85.5">10</text>
<text x="179.3" y="85.5">100</text>
<text x="30.9" y="107.6">10</text>
<text x="124.2" y="107.6">40</text>
<text x="37.2" y="112.1">T = 175 °C</text>
<text x="124.2" y="113.5">35</text>
<text x="166.6" y="110.5">f = 1 MHz</text>
<text x="32.6" y="118.8">1</text>
<text x="124.2" y="119.5">30</text>
<text x="124.2" y="125.4">25</text>
<text x="155.7" y="122.5">BYV26E</text>
<text x="30.6" y="131.2">0.1</text>
<text x="52.1" y="127.2">T = 25 °C</text>
<text x="124.2" y="131.5">20</text>
<text x="124.2" y="137.4">15</text>
<text x="29.2" y="143.2">0.01</text>
<text x="124.2" y="143.4">10</text>
<text x="125.6" y="149.3">5</text>
<text x="27.8" y="154.7">0.001</text>
<text x="125.6" y="155.2">0</text>
<text x="34.7" y="157.7">0</text>
<text x="42.3" y="157.7">1</text>
<text x="49.9" y="157.7">2</text>
<text x="57.5" y="157.7">3</text>
<text x="64.8" y="157.7">4</text>
<text x="72.8" y="157.7">5</text>
<text x="80.4" y="157.7">6</text>
<text x="88" y="157.7">7</text>
<text x="127.1" y="158.2">0.1</text>
<text x="145.7" y="158.2">1</text>
<text x="162.6" y="158.2">10</text>
<text x="179.6" y="158.2">100</text>
<text x="173.6" y="207.2" transform="rotate(-90 173.6 207.2)">0.82 (0.032) max.</text>
<text x="42.3" y="221" transform="rotate(-90 42.3 221)">3.6 (0.142) max.</text>
<text x="61.7" y="235.4">26 (1.024) min.</text>
<text x="101.5" y="235.6">4 (0.157) max.</text>
<text x="142.1" y="235.4">26 (1.024) min.</text>
</g>
<g font-size="2.1" fill="#231f20">
<text x="121" y="73.1" transform="rotate(-90 121 73.1)">D</text>
<text x="28" y="79.2" transform="rotate(-90 28 79.2)">FAV</text>
<text x="26.1" y="89.9">959730</text>
<text x="119.5" y="89.6">16380</text>
<text x="43.3" y="90.8">amb</text>
<text x="142.1" y="90.9">R</text>
<text x="27" y="144.9" transform="rotate(-90 27 144.9)">F</text>
<text x="121" y="146.6" transform="rotate(-90 121 146.6)">D</text>
<text x="26.6" y="161.6">959731</text>
<text x="49.2" y="162.6">F</text>
<text x="119.5" y="162.7">16381</text>
<text x="141.1" y="163.3">R</text>
<text x="41.1" y="245.3">20543</text>
</g>
<g font-size="1.8" fill="#231f20">
<text x="63.5" y="47.8">thJA</text>
<text x="44.4" y="71">thJA</text>
<text x="38.6" y="112.8">j</text>
<text x="53.5" y="127.9">j</text>
</g>
</svg>
